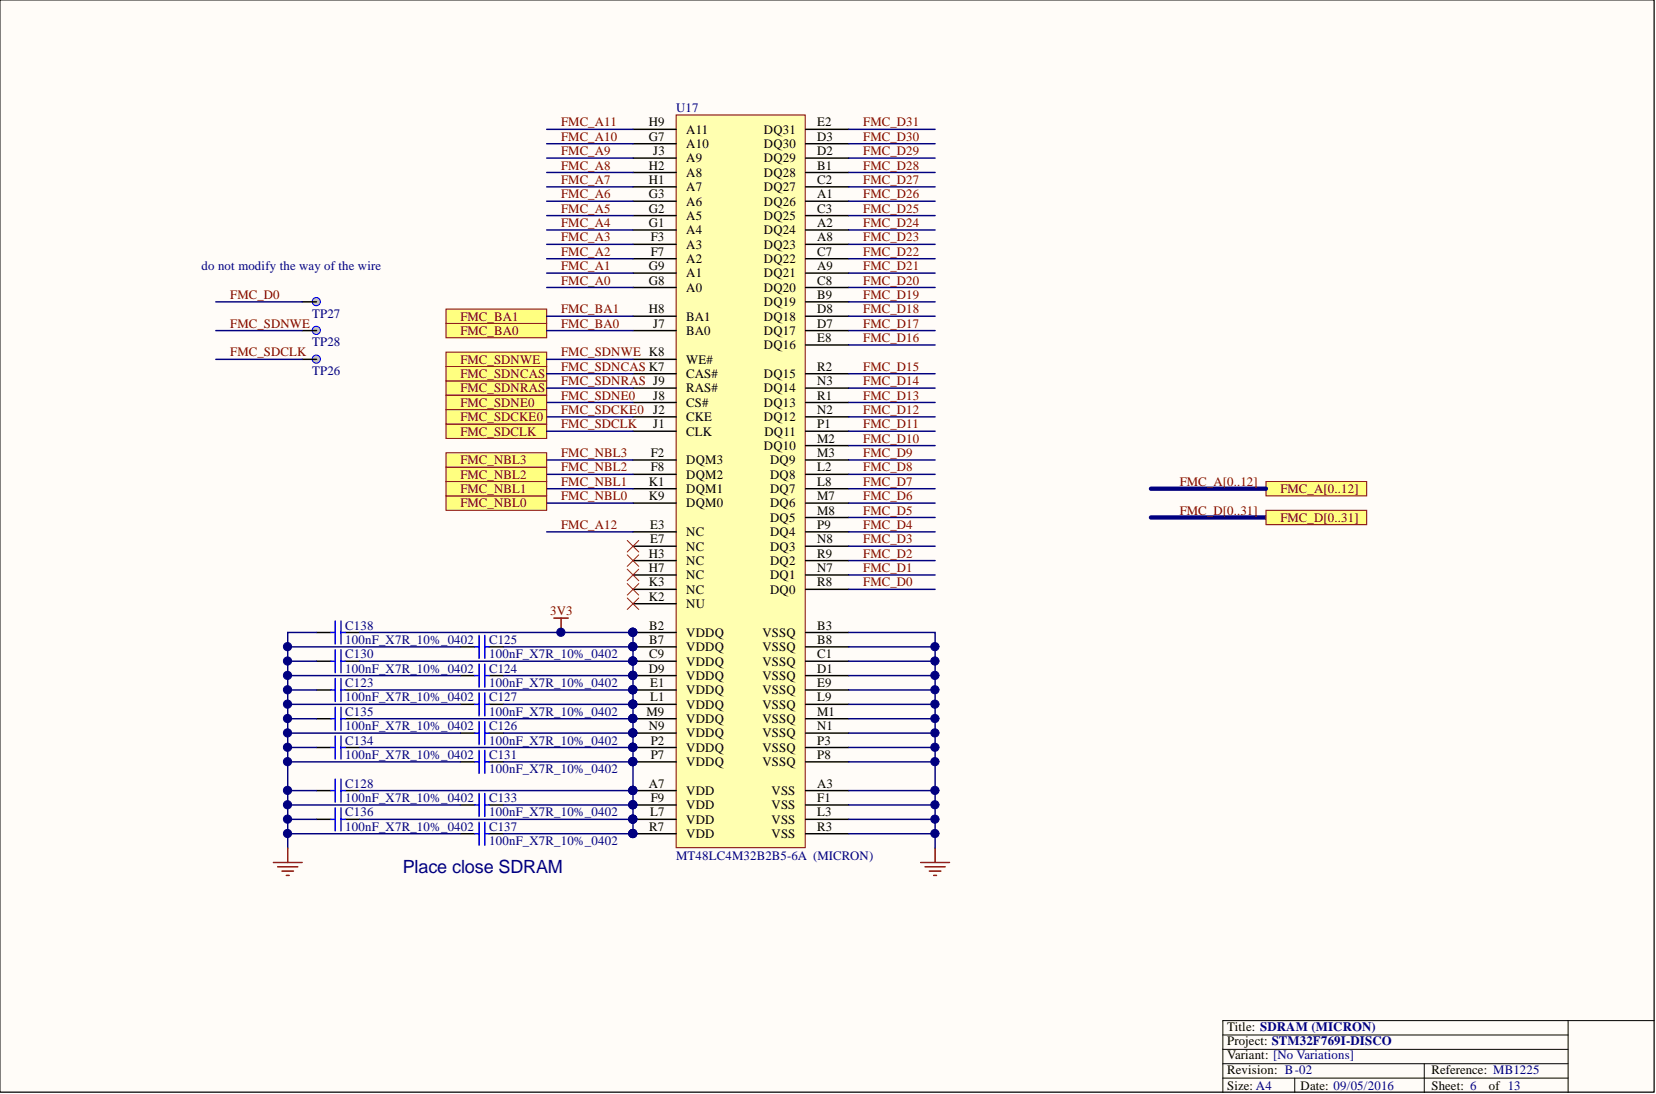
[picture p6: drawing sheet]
<svg xmlns="http://www.w3.org/2000/svg" width="292mm" height="193mm" viewBox="0 0 292 193" stroke-linecap="round" stroke-linejoin="round" font-family="sans-serif">
<path d="M0 0h291.7v192.6h-291.7z" fill="#fffcf8" stroke="#000" stroke-width=".18"/>
<path d="M215.7 182.6h60.9M215.7 185.1h60.9M215.7 190.2h60.9M215.7 187.6h60.9M228.4 190.2v2.5M251.2 187.6v5.1M276.6 180v12.7M291.8 180h-76.1v12.7" fill="none" stroke="#000" stroke-width=".18"/>
<path d="M223.3 84.9h17.8v2.6h-17.8z" fill-rule="evenodd" fill="#ffff80" stroke="#800000" stroke-width=".18"/>
<path d="M203 86.2h20.3M203 91.3h20.3" fill="none" stroke="#000080" stroke-width=".77"/>
<path d="M223.3 90h17.8v2.5h-17.8z" fill-rule="evenodd" fill="#ffff80" stroke="#800000" stroke-width=".18"/>
<path d="M119.3 20.3h22.7v129.2h-22.7z" fill="#ffffb0" stroke="#800000" stroke-width=".18"/>
<g fill="none" stroke="#000" stroke-width=".26">
<path d="M111.7 22.8h7.6M111.7 25.4h7.6M111.7 27.9h7.6M111.7 30.4h7.6M111.7 33h7.6M111.7 35.5h7.6M111.7 38h7.6M142.1 22.8h7.6M142.1 25.4h7.6M142.1 27.9h7.6M142.1 30.4h7.6M142.1 33h7.6"/>
<path d="M142.1 35.5h7.6M142.1 38h7.6M111.7 40.6h7.6M111.7 43.1h7.6M111.7 45.6h7.6M111.7 48.2h7.6M111.7 50.7h7.6M111.7 58.3h7.6M111.7 55.8h7.6M142.1 40.6h7.6M142.1 43.1h7.6M142.1 45.6h7.6"/>
<path d="M142.1 48.2h7.6M142.1 50.7h7.6M142.1 58.3h7.6M142.1 55.8h7.6M142.1 53.2h7.6M111.7 76.1h7.6M111.7 73.5h7.6M111.7 71h7.6M111.7 68.5h7.6M111.7 65.9h7.6M111.7 63.4h7.6M142.1 78.6h7.6"/>
<path d="M142.1 76.1h7.6M142.1 73.5h7.6M142.1 71h7.6M142.1 68.5h7.6M142.1 65.9h7.6M142.1 60.8h7.6M111.7 93.8h7.6M111.7 83.7h7.6M111.7 81.1h7.6M111.7 98.9h7.6M111.7 96.3h7.6M111.7 88.7h7.6"/>
<path d="M111.7 86.2h7.6M142.1 93.8h7.6M142.1 83.7h7.6M142.1 81.1h7.6M142.1 98.9h7.6M142.1 96.3h7.6M142.1 91.3h7.6M142.1 88.7h7.6M142.1 86.2h7.6M111.7 104h7.6M111.7 101.4h7.6M111.7 111.6h7.6"/>
<path d="M111.7 114.1h7.6M111.7 116.6h7.6M111.7 119.2h7.6M111.7 106.5h7.6M142.1 104h7.6M142.1 101.4h7.6M142.1 111.6h7.6M142.1 114.1h7.6M142.1 116.6h7.6M142.1 119.2h7.6M111.7 139.5h7.6M111.7 121.7h7.6"/>
<path d="M111.7 124.2h7.6M111.7 126.8h7.6M111.7 129.3h7.6M111.7 131.8h7.6M111.7 134.4h7.6M142.1 139.5h7.6M142.1 121.7h7.6M142.1 124.2h7.6M142.1 126.8h7.6M142.1 129.3h7.6M142.1 131.8h7.6M142.1 134.4h7.6"/>
<path d="M111.7 142h7.6M111.7 144.5h7.6M111.7 147.1h7.6M142.1 142h7.6M142.1 144.5h7.6M142.1 147.1h7.6"/>
</g>
<g fill="#000080" stroke="#000080" stroke-width=".18">
<circle cx="111.6" cy="111.5" r=".72"/>
<circle cx="111.6" cy="139.4" r=".72"/>
<circle cx="111.6" cy="114.1" r=".72"/>
<circle cx="111.6" cy="116.6" r=".72"/>
<circle cx="111.6" cy="119.1" r=".72"/>
<circle cx="111.6" cy="121.7" r=".72"/>
<circle cx="111.6" cy="142" r=".72"/>
<circle cx="111.6" cy="124.2" r=".72"/>
<circle cx="111.6" cy="144.5" r=".72"/>
<circle cx="111.6" cy="126.7" r=".72"/>
<circle cx="111.6" cy="129.3" r=".72"/>
<circle cx="111.6" cy="131.8" r=".72"/>
<circle cx="111.6" cy="134.3" r=".72"/>
<circle cx="111.6" cy="147" r=".72"/>
</g>
<g fill="#ffff80" stroke="#800000" stroke-width=".18">
<path d="M78.7 62.1h17.7v2.6h-17.7z" fill-rule="evenodd"/>
<path d="M78.7 67.2h17.7v2.5h-17.7z" fill-rule="evenodd"/>
<path d="M78.7 64.7h17.7v2.5h-17.7z" fill-rule="evenodd"/>
<path d="M78.7 74.8h17.7v2.5h-17.7z" fill-rule="evenodd"/>
<path d="M78.7 57h17.7v2.6h-17.7z" fill-rule="evenodd"/>
<path d="M78.7 54.5h17.7v2.5h-17.7z" fill-rule="evenodd"/>
</g>
<g fill="none" stroke="#000080" stroke-width=".26">
<path d="M96.4 38h15.3M96.4 35.5h15.3M96.4 33h15.3M96.4 30.4h15.3M96.4 27.9h15.3M96.4 25.4h15.3M96.4 22.8h15.3M149.7 35.5h15.2M149.7 30.4h15.2M149.7 25.4h15.2M96.4 50.7h15.3M96.4 48.2h15.3"/>
<path d="M96.4 45.6h15.3M96.4 43.1h15.3M96.4 40.6h15.3M96.4 55.8h15.3M96.4 58.3h15.3M149.7 50.7h15.2M149.7 45.6h15.2M149.7 40.6h15.2M149.7 55.8h15.2M96.4 63.4h15.3M96.4 65.9h15.3M96.4 68.5h15.3"/>
<path d="M96.4 71h15.3M96.4 73.5h15.3M96.4 76.1h15.3M149.7 65.9h15.2M149.7 68.5h15.2M149.7 71h15.2M149.7 73.5h15.2M149.7 76.1h15.2M149.7 78.6h15.2M149.7 60.8h15.2M96.4 86.2h15.3M96.4 88.7h15.3"/>
<path d="M96.4 81.1h15.3M96.4 83.7h15.3M149.7 86.2h15.2M149.7 88.7h15.2M149.7 96.3h15.2M149.7 98.9h15.2M149.7 91.3h15.2M149.7 93.8h15.2M149.7 81.1h15.2M149.7 83.7h15.2M50.8 116.6h5M50.8 119.2h30.4"/>
<path d="M55.8 111.6h-5v38M63.4 116.6h48.3M88.8 119.2h22.9M149.7 101.4h15.2M149.7 104h15.2M50.8 121.7h5M50.8 124.2h30.4M50.8 126.8h5M50.8 131.8h5M50.8 129.3h30.4M63.4 121.7h48.3M63.4 126.8h48.3"/>
<path d="M63.4 131.8h48.3M88.8 124.2h22.9M88.8 129.3h22.9M50.8 144.5h5M50.8 142h30.4M50.8 147.1h30.4M63.4 144.5h48.3M88.8 142h22.9"/>
</g>
<g fill="none" stroke="#000" stroke-width=".26">
<path d="M55.8 116.6h2.6M55.8 111.6h2.6M60.9 116.6h2.5M60.9 111.6h2.5M81.2 119.2h2.5M81.2 114.1h2.5M86.3 119.2h2.5M86.3 114.1h2.5M55.8 139.5h2.6M55.8 131.8h2.6M55.8 126.8h2.6M55.8 121.7h2.6"/>
<path d="M60.9 139.5h2.5M60.9 131.8h2.5M60.9 126.8h2.5M60.9 121.7h2.5M81.2 129.3h2.5M81.2 124.2h2.5M86.3 129.3h2.5M86.3 124.2h2.5M55.8 144.5h2.6M60.9 144.5h2.5M81.2 147.1h2.5M81.2 142h2.5"/>
<path d="M86.3 147.1h2.5M86.3 142h2.5"/>
</g>
<g fill="none" stroke="#00f" stroke-width=".26">
<path d="M58.4 116.6h.7M58.4 111.6h.7M59.1 109.5v4.1M59.1 114.6v4.1M59.1 119.7v4M60.1 109.5v4.1M60.1 114.6v4.1M60.1 119.7v4M60.1 116.6h.8M60.1 111.6h.8M83.7 119.2h.8M83.7 114.1h.8"/>
<path d="M84.5 112.1v4M84.5 117.1v4.1M85.5 112.1v4M85.5 117.1v4.1M85.5 119.2h.8M85.5 114.1h.8M58.4 139.5h.7M58.4 131.8h.7M58.4 126.8h.7M58.4 121.7h.7M59.1 124.7v4.1M59.1 129.8v4.1"/>
<path d="M59.1 137.4v4.1M60.1 124.7v4.1M60.1 129.8v4.1M60.1 137.4v4.1M60.1 139.5h.8M60.1 131.8h.8M60.1 126.8h.8M60.1 121.7h.8M83.7 129.3h.8M83.7 124.2h.8M84.5 122.2v4.1M84.5 127.3v4"/>
<path d="M84.5 140v4M85.5 122.2v4.1M85.5 127.3v4M85.5 140v4M85.5 129.3h.8M85.5 124.2h.8M58.4 144.5h.7M59.1 142.5v4.1M60.1 142.5v4.1M60.1 144.5h.8M83.7 147.1h.8M83.7 142h.8"/>
<path d="M84.5 145v4.1M85.5 145v4.1M85.5 147.1h.8M85.5 142h.8"/>
</g>
<g fill="#000080" stroke="#000080" stroke-width=".18">
<circle cx="111.6" cy="116.6" r=".72"/>
<circle cx="50.7" cy="116.6" r=".72"/>
<circle cx="50.7" cy="119.1" r=".72"/>
<circle cx="111.6" cy="119.1" r=".72"/>
<circle cx="111.6" cy="121.7" r=".72"/>
<circle cx="50.7" cy="121.7" r=".72"/>
<circle cx="111.6" cy="124.2" r=".72"/>
<circle cx="50.7" cy="124.2" r=".72"/>
<circle cx="111.6" cy="126.7" r=".72"/>
<circle cx="50.7" cy="126.7" r=".72"/>
<circle cx="50.7" cy="131.8" r=".72"/>
<circle cx="50.7" cy="144.5" r=".72"/>
<circle cx="50.7" cy="129.3" r=".72"/>
<circle cx="50.7" cy="142" r=".72"/>
<circle cx="50.7" cy="147" r=".72"/>
<circle cx="111.6" cy="129.3" r=".72"/>
<circle cx="111.6" cy="131.8" r=".72"/>
<circle cx="111.6" cy="142" r=".72"/>
<circle cx="111.6" cy="144.5" r=".72"/>
<circle cx="98.9" cy="111.5" r=".72"/>
</g>
<path d="M97.7 109h2.5M99 109v2.6M48.2 152.1h5.1M49 152.9h3.5M49.7 153.7h2.1M50.5 154.4h.5M50.8 149.6v2.5" fill="none" stroke="#800000" stroke-width=".26"/>
<g fill="#ffff80" stroke="#800000" stroke-width=".18">
<path d="M78.7 87.5h17.7v2.5h-17.7z" fill-rule="evenodd"/>
<path d="M78.7 84.9h17.7v2.6h-17.7z" fill-rule="evenodd"/>
</g>
<path d="M162.4 152.1h5.1M163.2 152.9h3.5M163.9 153.7h2.1M164.7 154.4h.5M164.9 149.6v2.5" fill="none" stroke="#800000" stroke-width=".26"/>
<g fill="none" stroke="#000080" stroke-width=".26">
<path d="M50.8 114.1h30.4M63.4 111.6h48.3v35.5h-22.9M88.8 114.1h22.9M149.7 111.6h15.2v38M149.7 114.1h15.2M149.7 116.6h15.2M149.7 119.2h15.2M50.8 134.4h30.4M50.8 139.5h5M63.4 139.5h48.3M88.8 134.4h22.9M149.7 121.7h15.2"/>
<path d="M149.7 124.2h15.2M149.7 126.8h15.2M149.7 129.3h15.2M149.7 131.8h15.2M149.7 134.4h15.2M149.7 139.5h15.2M149.7 142h15.2M149.7 144.5h15.2M149.7 147.1h15.2"/>
</g>
<g fill="#000080" stroke="#000080" stroke-width=".18">
<circle cx="164.9" cy="114.1" r=".72"/>
<circle cx="164.9" cy="116.6" r=".72"/>
<circle cx="164.9" cy="119.1" r=".72"/>
<circle cx="164.9" cy="121.7" r=".72"/>
<circle cx="164.9" cy="124.2" r=".72"/>
<circle cx="164.9" cy="126.7" r=".72"/>
<circle cx="164.9" cy="129.3" r=".72"/>
<circle cx="164.9" cy="131.8" r=".72"/>
<circle cx="164.9" cy="134.3" r=".72"/>
<circle cx="164.9" cy="139.4" r=".72"/>
<circle cx="164.9" cy="142" r=".72"/>
<circle cx="164.9" cy="144.5" r=".72"/>
<circle cx="164.9" cy="147" r=".72"/>
<circle cx="111.6" cy="134.3" r=".72"/>
<circle cx="50.7" cy="134.3" r=".72"/>
<circle cx="111.6" cy="139.4" r=".72"/>
<circle cx="111.6" cy="114.1" r=".72"/>
<circle cx="50.7" cy="114.1" r=".72"/>
<circle cx="50.7" cy="139.4" r=".72"/>
<circle cx="111.6" cy="111.5" r=".72"/>
<circle cx="111.6" cy="147" r=".72"/>
</g>
<path d="M81.2 134.4h2.5M86.3 134.4h2.5" fill="none" stroke="#000" stroke-width=".26"/>
<path d="M83.7 134.4h.8M84.5 132.4v4M85.5 132.4v4M85.5 134.4h.8" fill="none" stroke="#00f" stroke-width=".26"/>
<path d="M110.6 95.3l2.1 2.1M110.6 97.9l2.1 2M112.7 95.3l-2.1 2.1M112.7 97.9l-2.1 2M110.6 100.4l2.1 2M110.6 102.9l2.1 2.1M110.6 105.5l2.1 2M112.7 100.4l-2.1 2M112.7 102.9l-2.1 2.1M112.7 105.5l-2.1 2" fill="none" stroke="#f00" stroke-width=".18"/>
<g fill="#ffff80" stroke="#800000" stroke-width=".18">
<path d="M78.7 69.7h17.7v2.6h-17.7z" fill-rule="evenodd"/>
<path d="M78.7 72.3h17.7v2.5h-17.7z" fill-rule="evenodd"/>
<path d="M78.7 82.4h17.7v2.5h-17.7z" fill-rule="evenodd"/>
<path d="M78.7 79.9h17.7v2.5h-17.7z" fill-rule="evenodd"/>
</g>
<path d="M149.7 22.8h15.2M149.7 27.9h15.2M149.7 33h15.2M149.7 38h15.2M149.7 43.1h15.2M149.7 48.2h15.2M149.7 53.2h15.2M149.7 58.3h15.2M96.4 93.8h15.3" fill="none" stroke="#000080" stroke-width=".26"/>
<circle cx="55.8" cy="63.3" r=".72" fill="#c0c0c0" stroke="#00f" stroke-width=".18"/>
<path d="M53.3 63.4h2.5" fill="none" stroke="#000" stroke-width=".26"/>
<path d="M38.1 63.4h15.2" fill="none" stroke="#000080" stroke-width=".26"/>
<circle cx="55.8" cy="58.3" r=".72" fill="#c0c0c0" stroke="#00f" stroke-width=".18"/>
<path d="M53.3 58.3h2.5" fill="none" stroke="#000" stroke-width=".26"/>
<path d="M38.1 58.3h15.2" fill="none" stroke="#000080" stroke-width=".26"/>
<circle cx="55.8" cy="53.2" r=".72" fill="#c0c0c0" stroke="#00f" stroke-width=".18"/>
<path d="M53.3 53.2h2.5" fill="none" stroke="#000" stroke-width=".26"/>
<path d="M38.1 53.2h15.2" fill="none" stroke="#000080" stroke-width=".26"/>
<text font-size="3.2" fill="#000080" x="71.1" y="154">Place close SDRAM</text>
<g font-size="2.3" fill="#800000">
<text x="99" y="22.3">FMC_A11</text>
<text x="152.3" y="22.3">FMC_D31</text>
<text x="99" y="29.9">FMC_A8</text>
<text x="99" y="27.4">FMC_A9</text>
<text x="99" y="24.8">FMC_A10</text>
<text x="152.3" y="29.9">FMC_D28</text>
<text x="152.3" y="27.4">FMC_D29</text>
<text x="152.3" y="24.8">FMC_D30</text>
<text x="99" y="35">FMC_A6</text>
<text x="99" y="32.5">FMC_A7</text>
<text x="152.3" y="35">FMC_D26</text>
<text x="152.3" y="32.5">FMC_D27</text>
<text x="99" y="40.1">FMC_A4</text>
<text x="99" y="37.5">FMC_A5</text>
<text x="152.3" y="40.1">FMC_D24</text>
<text x="152.3" y="37.5">FMC_D25</text>
<text x="99" y="47.7">FMC_A1</text>
<text x="99" y="45.1">FMC_A2</text>
<text x="99" y="42.6">FMC_A3</text>
<text x="152.3" y="47.7">FMC_D21</text>
<text x="152.3" y="45.1">FMC_D22</text>
<text x="152.3" y="42.6">FMC_D23</text>
<text x="40.6" y="52.7">FMC_D0</text>
<text x="99" y="50.2">FMC_A0</text>
<text x="152.3" y="52.7">FMC_D19</text>
<text x="152.3" y="50.2">FMC_D20</text>
<text x="40.6" y="57.8">FMC_SDNWE</text>
<text x="81.2" y="59.1">FMC_BA0</text>
<text x="81.2" y="56.5">FMC_BA1</text>
<text x="99" y="57.8">FMC_BA0</text>
<text x="99" y="55.3">FMC_BA1</text>
<text x="152.3" y="57.8">FMC_D17</text>
<text x="152.3" y="55.3">FMC_D18</text>
<text x="40.6" y="62.9">FMC_SDCLK</text>
<text x="81.2" y="64.1">FMC_SDNWE</text>
<text x="99" y="62.9">FMC_SDNWE K8</text>
<text x="99" y="65.4">FMC_SDNCAS K7</text>
<text x="152.3" y="65.4">FMC_D15</text>
<text x="152.3" y="60.3">FMC_D16</text>
<text x="81.2" y="69.2">FMC_SDNRAS</text>
<text x="81.2" y="66.7">FMC_SDNCAS</text>
<text x="81.2" y="71.8">FMC_SDNE0</text>
<text x="99" y="67.9">FMC_SDNRAS J9</text>
<text x="99" y="70.5">FMC_SDNE0</text>
<text x="152.3" y="70.5">FMC_D13</text>
<text x="152.3" y="67.9">FMC_D14</text>
<text x="81.2" y="76.8">FMC_SDCLK</text>
<text x="81.2" y="74.3">FMC_SDCKE0</text>
<text x="99" y="75.6">FMC_SDCLK</text>
<text x="99" y="73">FMC_SDCKE0</text>
<text x="152.3" y="75.6">FMC_D11</text>
<text x="152.3" y="73">FMC_D12</text>
<text x="81.2" y="81.9">FMC_NBL3</text>
<text x="99" y="83.2">FMC_NBL2</text>
<text x="99" y="80.6">FMC_NBL3</text>
<text x="152.3" y="83.2">FMC_D8</text>
<text x="152.3" y="80.6">FMC_D9</text>
<text x="152.3" y="78.1">FMC_D10</text>
<text x="81.2" y="89.5">FMC_NBL0</text>
<text x="81.2" y="87">FMC_NBL1</text>
<text x="81.2" y="84.4">FMC_NBL2</text>
<text x="99" y="88.2">FMC_NBL0</text>
<text x="99" y="85.7">FMC_NBL1</text>
<text x="152.3" y="88.2">FMC_D6</text>
<text x="152.3" y="85.7">FMC_D7</text>
<text x="208.1" y="85.7">FMC_A[0..12]</text>
<text x="225.8" y="87">FMC_A[0..12]</text>
<text x="99" y="93.3">FMC_A12</text>
<text x="152.3" y="95.8">FMC_D3</text>
<text x="152.3" y="93.3">FMC_D4</text>
<text x="152.3" y="90.8">FMC_D5</text>
<text x="208.1" y="90.8">FMC_D[0..31]</text>
<text x="225.8" y="92">FMC_D[0..31]</text>
<text x="152.3" y="100.9">FMC_D1</text>
<text x="152.3" y="98.4">FMC_D2</text>
<text x="152.3" y="103.4">FMC_D0</text>
<text x="97" y="108.5">3V3</text>
</g>
<g font-size="2.3">
<text x="114.4" y="22.3">H9</text>
<text x="121" y="23.6">A11</text>
<text x="134.7" y="23.6">DQ31</text>
<text x="144.1" y="22.3">E2</text>
<text x="114.4" y="24.8">G7</text>
<text x="114.4" y="29.9">H2</text>
<text x="115.2" y="27.4">J3</text>
<text x="121" y="26.1">A10</text>
<text x="121" y="28.6">A9</text>
<text x="134.7" y="28.6">DQ29</text>
<text x="134.7" y="26.1">DQ30</text>
<text x="144.1" y="29.9">B1</text>
<text x="144.1" y="27.4">D2</text>
<text x="144.1" y="24.8">D3</text>
<text x="114.4" y="32.5">H1</text>
<text x="114.4" y="35">G3</text>
<text x="121" y="31.2">A8</text>
<text x="121" y="33.7">A7</text>
<text x="134.7" y="33.7">DQ27</text>
<text x="134.7" y="31.2">DQ28</text>
<text x="144.1" y="35">A1</text>
<text x="144.1" y="32.5">C2</text>
<text x="114.4" y="37.5">G2</text>
<text x="114.4" y="40.1">G1</text>
<text x="121" y="36.3">A6</text>
<text x="121" y="38.8">A5</text>
<text x="121" y="41.3">A4</text>
<text x="134.7" y="41.3">DQ24</text>
<text x="134.7" y="38.8">DQ25</text>
<text x="134.7" y="36.3">DQ26</text>
<text x="144.1" y="40.1">A2</text>
<text x="144.1" y="37.5">C3</text>
<text x="114.4" y="47.7">G9</text>
<text x="114.8" y="42.6">F3</text>
<text x="114.8" y="45.1">F7</text>
<text x="121" y="43.9">A3</text>
<text x="121" y="46.4">A2</text>
<text x="134.7" y="46.4">DQ22</text>
<text x="134.7" y="43.9">DQ23</text>
<text x="144.1" y="47.7">A9</text>
<text x="144.1" y="45.1">C7</text>
<text x="144.1" y="42.6">A8</text>
<text x="114.4" y="50.2">G8</text>
<text x="121" y="48.9">A1</text>
<text x="121" y="51.5">A0</text>
<text x="134.7" y="51.5">DQ20</text>
<text x="134.7" y="48.9">DQ21</text>
<text x="144.1" y="52.7">B9</text>
<text x="144.1" y="50.2">C8</text>
<text x="114.4" y="55.3">H8</text>
<text x="115.2" y="57.8">J7</text>
<text x="121" y="59.1">BA0</text>
<text x="121" y="56.5">BA1</text>
<text x="134.7" y="59.1">DQ17</text>
<text x="134.7" y="56.5">DQ18</text>
<text x="134.7" y="54">DQ19</text>
<text x="144.1" y="57.8">D7</text>
<text x="144.1" y="55.3">D8</text>
<text x="121" y="64.1">WE#</text>
<text x="134.7" y="61.6">DQ16</text>
<text x="144.1" y="65.4">R2</text>
<text x="144.1" y="60.3">E8</text>
<text x="115.2" y="70.5">J8</text>
<text x="121" y="71.8">CS#</text>
<text x="121" y="69.2">RAS#</text>
<text x="121" y="66.7">CAS#</text>
<text x="134.7" y="71.8">DQ13</text>
<text x="134.7" y="69.2">DQ14</text>
<text x="134.7" y="66.7">DQ15</text>
<text x="144.1" y="70.5">R1</text>
<text x="144.1" y="67.9">N3</text>
<text x="115.2" y="75.6">J1</text>
<text x="115.2" y="73">J2</text>
<text x="121" y="76.8">CLK</text>
<text x="121" y="74.3">CKE</text>
<text x="134.7" y="74.3">DQ12</text>
<text x="134.8" y="76.8">DQ11</text>
<text x="144.1" y="75.6">P1</text>
<text x="144.1" y="73">N2</text>
<text x="114.8" y="83.2">F8</text>
<text x="114.8" y="80.6">F2</text>
<text x="121" y="81.9">DQM3</text>
<text x="134.7" y="79.4">DQ10</text>
<text x="135.8" y="81.9">DQ9</text>
<text x="144.1" y="83.2">L2</text>
<text x="144.1" y="80.6">M3</text>
<text x="144.1" y="78.1">M2</text>
<text x="114.4" y="88.2">K9</text>
<text x="114.4" y="85.7">K1</text>
<text x="121" y="89.5">DQM0</text>
<text x="121" y="87">DQM1</text>
<text x="121" y="84.4">DQM2</text>
<text x="135.8" y="84.4">DQ8</text>
<text x="135.8" y="89.5">DQ6</text>
<text x="135.8" y="87">DQ7</text>
<text x="144.1" y="88.2">M7</text>
<text x="144.1" y="85.7">L8</text>
<text x="114.7" y="93.3">E3</text>
<text x="114.7" y="95.8">E7</text>
<text x="121" y="94.6">NC</text>
<text x="135.8" y="94.6">DQ4</text>
<text x="135.8" y="92">DQ5</text>
<text x="144.1" y="95.8">N8</text>
<text x="144.1" y="93.3">P9</text>
<text x="144.1" y="90.8">M8</text>
<text x="114.4" y="98.4">H3</text>
<text x="114.4" y="100.9">H7</text>
<text x="121" y="97.1">NC</text>
<text x="121" y="99.6">NC</text>
<text x="135.8" y="99.6">DQ2</text>
<text x="135.8" y="97.1">DQ3</text>
<text x="144.1" y="100.9">N7</text>
<text x="144.1" y="98.4">R9</text>
<text x="114.4" y="106">K2</text>
<text x="114.4" y="103.4">K3</text>
<text x="121" y="102.2">NC</text>
<text x="121" y="107.3">NU</text>
<text x="121" y="104.7">NC</text>
<text x="135.8" y="104.7">DQ0</text>
<text x="135.8" y="102.2">DQ1</text>
<text x="144.1" y="103.4">R8</text>
<text x="114.5" y="111.1">B2</text>
<text x="114.5" y="113.6">B7</text>
<text x="121" y="112.3">VDDQ</text>
<text x="134.5" y="112.3">VSSQ</text>
<text x="144.1" y="111.1">B3</text>
<text x="144.1" y="113.6">B8</text>
<text x="114.4" y="118.7">D9</text>
<text x="114.5" y="116.1">C9</text>
<text x="121" y="114.9">VDDQ</text>
<text x="121" y="117.4">VDDQ</text>
<text x="121" y="119.9">VDDQ</text>
<text x="134.5" y="114.9">VSSQ</text>
<text x="134.5" y="117.4">VSSQ</text>
<text x="134.5" y="119.9">VSSQ</text>
<text x="144.1" y="116.1">C1</text>
<text x="144.1" y="118.7">D1</text>
<text x="114.7" y="121.2">E1</text>
<text x="114.7" y="123.7">L1</text>
<text x="121" y="122.5">VDDQ</text>
<text x="121" y="125">VDDQ</text>
<text x="134.5" y="122.5">VSSQ</text>
<text x="134.5" y="125">VSSQ</text>
<text x="144.1" y="121.2">E9</text>
<text x="144.1" y="123.7">L9</text>
<text x="114" y="126.3">M9</text>
<text x="114.4" y="128.8">N9</text>
<text x="114.8" y="131.3">P2</text>
<text x="121" y="127.5">VDDQ</text>
<text x="121" y="130.1">VDDQ</text>
<text x="134.5" y="127.5">VSSQ</text>
<text x="134.5" y="130.1">VSSQ</text>
<text x="144.1" y="126.3">M1</text>
<text x="144.1" y="128.8">N1</text>
<text x="144.1" y="131.3">P3</text>
<text x="114.8" y="133.9">P7</text>
<text x="121" y="132.6">VDDQ</text>
<text x="121" y="135.1">VDDQ</text>
<text x="134.5" y="132.6">VSSQ</text>
<text x="134.5" y="135.1">VSSQ</text>
<text x="144.1" y="133.9">P8</text>
<text x="114.4" y="138.9">A7</text>
<text x="114.8" y="141.5">F9</text>
<text x="121" y="140.2">VDD</text>
<text x="121" y="142.8">VDD</text>
<text x="136.1" y="140.2">VSS</text>
<text x="136.1" y="142.8">VSS</text>
<text x="144.1" y="138.9">A3</text>
<text x="144.1" y="141.5">F1</text>
<text x="114.5" y="146.6">R7</text>
<text x="114.7" y="144">L7</text>
<text x="121" y="145.3">VDD</text>
<text x="121" y="147.8">VDD</text>
<text x="136.1" y="145.3">VSS</text>
<text x="136.1" y="147.8">VSS</text>
<text x="144.1" y="144">L3</text>
<text x="144.1" y="146.6">R3</text>
<text x="216.5" y="181.8">Title: SDRAM (MICRON)</text>
<text x="216.5" y="184.3">Project: STM32F769I-DISCO</text>
<text x="216.5" y="189.4">Revision: B-02</text>
<text x="216.5" y="186.9">Variant: [No Variations]</text>
<text x="252.5" y="189.4">Reference: MB1225</text>
<text x="216.5" y="192.2">Size: A4</text>
<text x="229.4" y="192.2">Date: 09/05/2016</text>
<text x="252.5" y="192.2">Sheet: 6</text>
<text x="262.6" y="192.2">of 13</text>
</g>
<g font-size="2.3" fill="#000080">
<text x="119.3" y="19.8">U17</text>
<text x="35.5" y="47.7">do not modify the way of the wire</text>
<text x="55.1" y="56">TP27</text>
<text x="55.1" y="61.1">TP28</text>
<text x="55.1" y="66.2">TP26</text>
<text x="60.9" y="111.1">C138</text>
<text x="60.9" y="113.6">100nF_X7R_10%_0402</text>
<text x="86.3" y="113.6">C125</text>
<text x="60.9" y="116.1">C130</text>
<text x="60.9" y="118.7">100nF_X7R_10%_0402</text>
<text x="86.3" y="118.7">C124</text>
<text x="86.3" y="116.1">100nF_X7R_10%_0402</text>
<text x="60.9" y="121.2">C123</text>
<text x="60.9" y="123.7">100nF_X7R_10%_0402</text>
<text x="86.3" y="123.7">C127</text>
<text x="86.3" y="121.2">100nF_X7R_10%_0402</text>
<text x="60.9" y="131.3">C134</text>
<text x="60.9" y="126.3">C135</text>
<text x="60.9" y="128.8">100nF_X7R_10%_0402</text>
<text x="86.3" y="128.8">C126</text>
<text x="86.3" y="131.3">100nF_X7R_10%_0402</text>
<text x="86.3" y="126.3">100nF_X7R_10%_0402</text>
<text x="60.9" y="133.9">100nF_X7R_10%_0402</text>
<text x="86.3" y="133.9">C131</text>
<text x="86.3" y="136.4">100nF_X7R_10%_0402</text>
<text x="60.9" y="138.9">C128</text>
<text x="60.9" y="141.5">100nF_X7R_10%_0402</text>
<text x="86.3" y="141.5">C133</text>
<text x="60.9" y="144">C136</text>
<text x="60.9" y="146.6">100nF_X7R_10%_0402</text>
<text x="86.3" y="146.6">C137</text>
<text x="86.3" y="149.1">100nF_X7R_10%_0402</text>
<text x="86.3" y="144">100nF_X7R_10%_0402</text>
<text x="119.3" y="151.6">MT48LC4M32B2B5-6A (MICRON)</text>
</g>
</svg>
